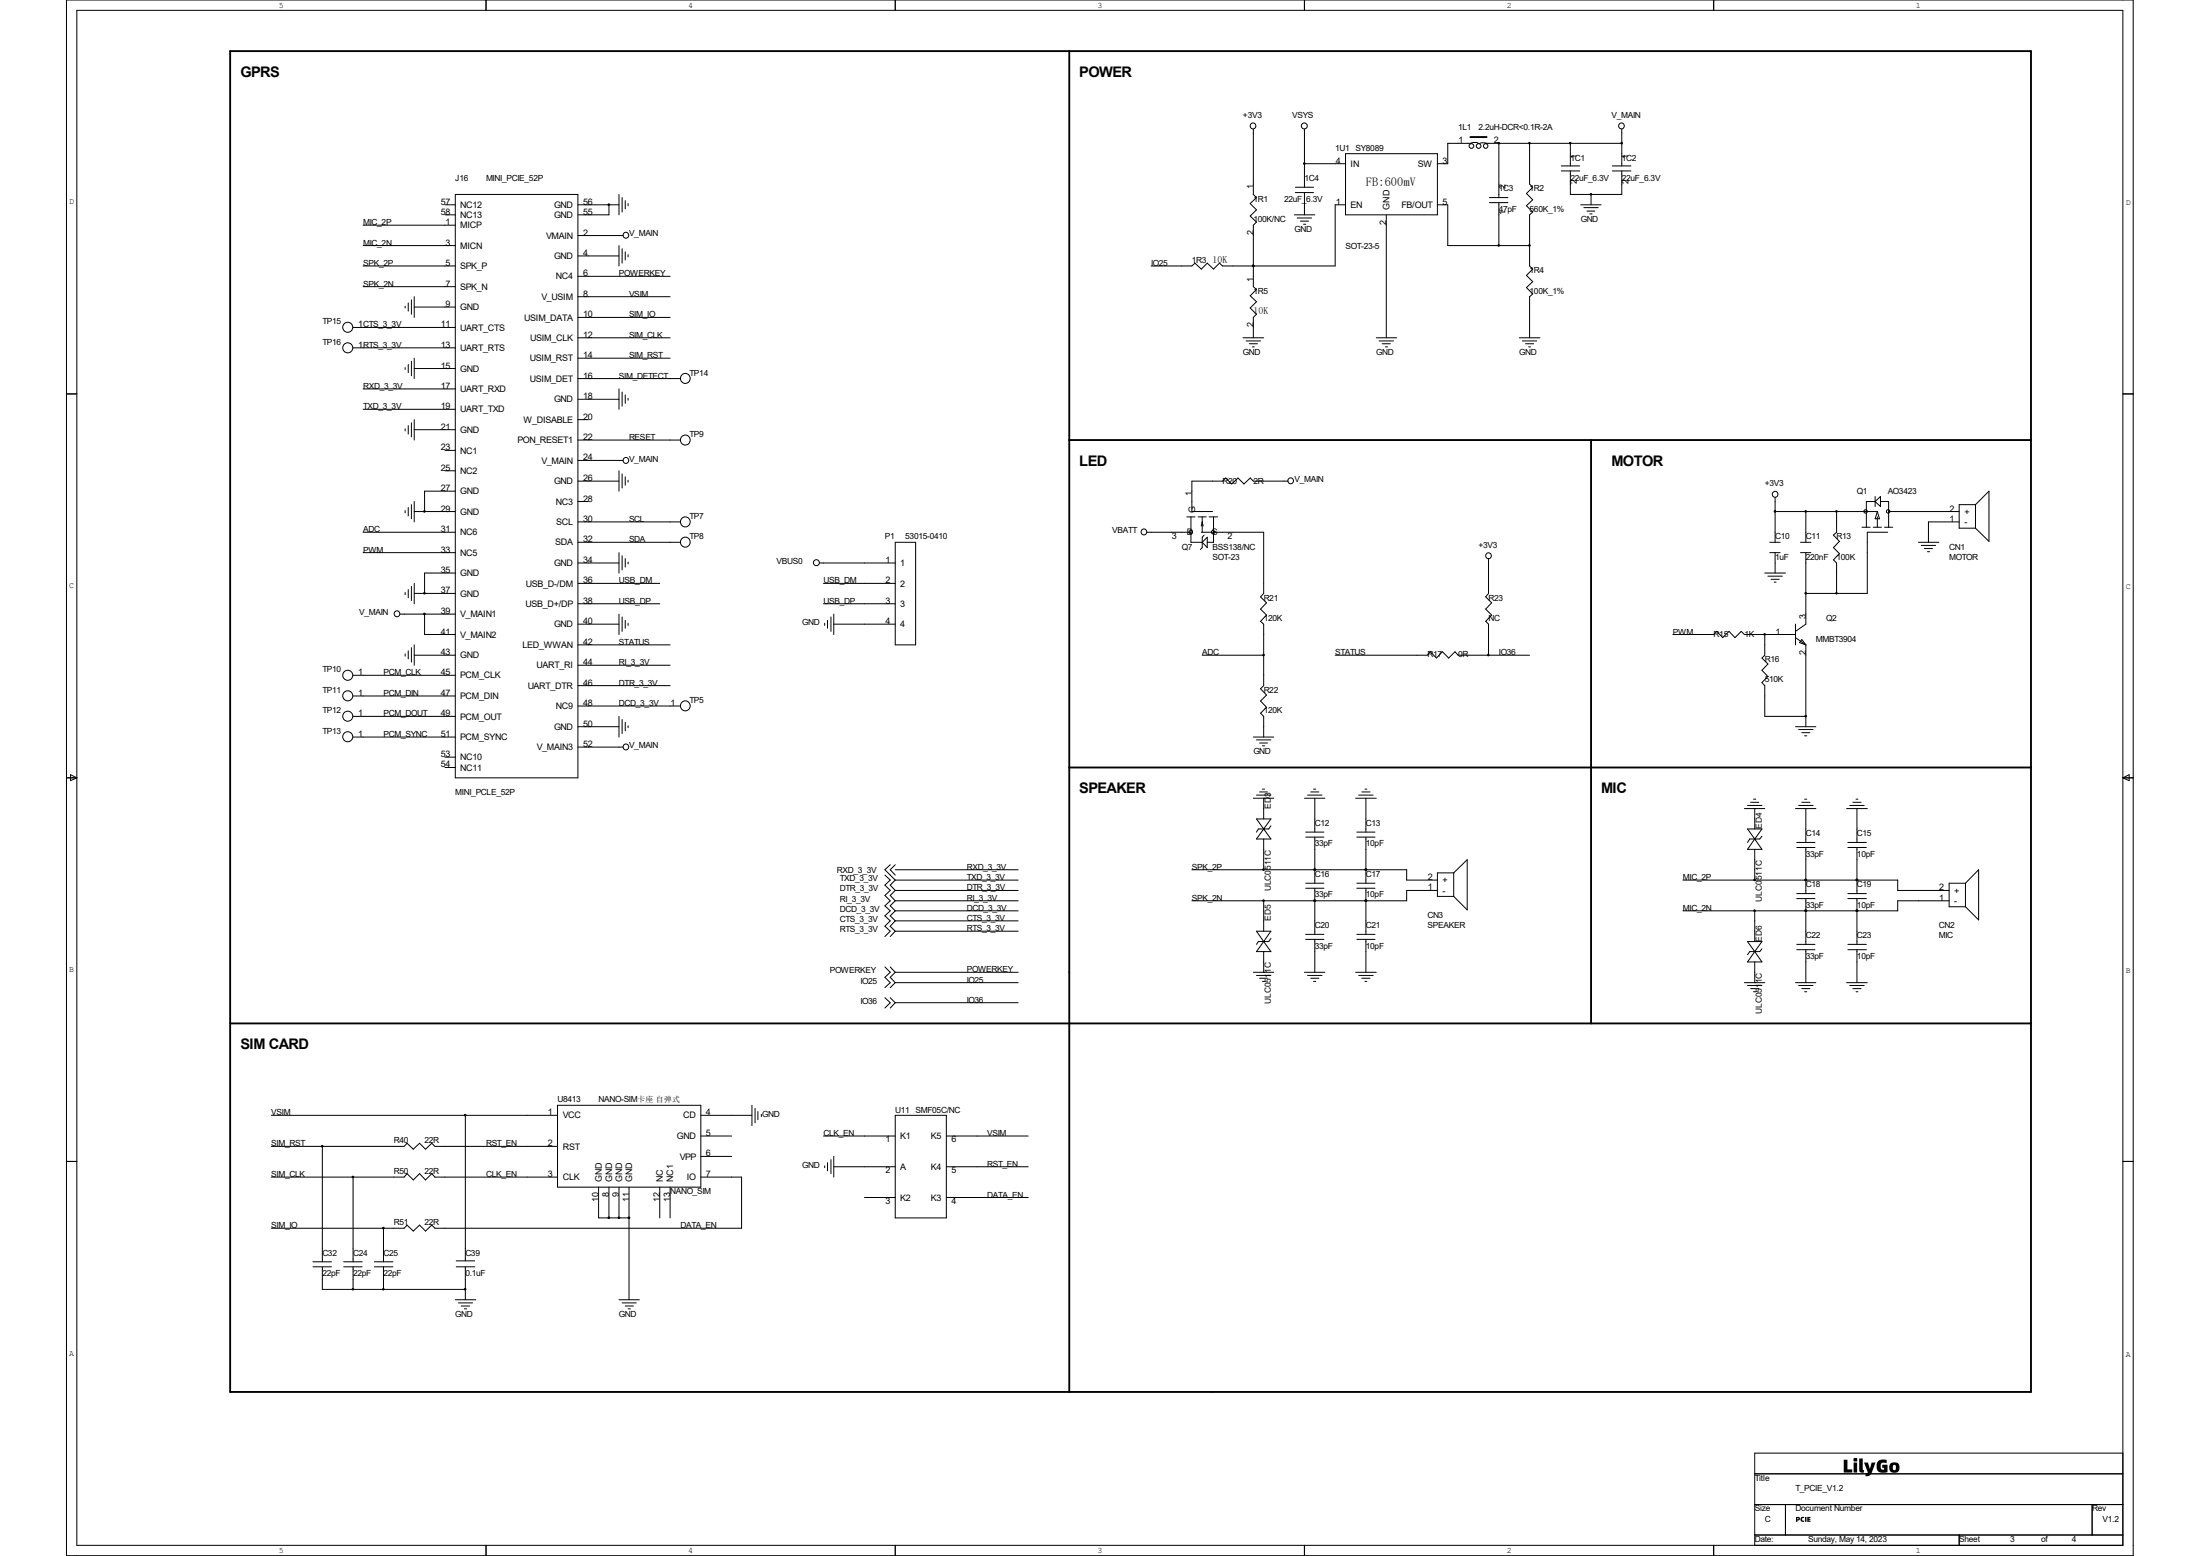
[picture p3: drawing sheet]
<svg xmlns="http://www.w3.org/2000/svg" width="297mm" height="210mm" viewBox="0 0 297 210" stroke-linecap="round" stroke-linejoin="round" font-family="sans-serif">
<path d="M31.1 6.9h243.1v181h-243.1zM144.4 6.9v181M198.5 18.5h2.2M144.4 59.4h129.8M214.8 59.4v78.7M144.4 103.6h129.8M31.1 138.1h243.1" fill="none" stroke="#000" stroke-width=".25"/>
<g fill="none" stroke="#000" stroke-width=".14">
<path d="M9 0h279v210h-279zM10.4 1.4h276.2v207.2h-276.2zM65.6 0v1.4M120.9 0v1.4M169.2 17.4v8.8l.4 .5-.8 .8 .8 .8-.8 .9 .8 .8-.4 .4v8.3l.4 .4-.8 .8 .8 .8-.8 .9 .8 .8-.4 .4v2.8M176.1 0v1.4M176.1 17.4v7.9M198.6 19.3l.5-.1 .5 .1v.1M198.6 19.3h-3.1v2.8h-1.4M199.8 19.4a1 1 0 0 1 .9 0M200.6 19.3h18.3M202.4 19.3h.1"/>
<path d="M202.4 19.3v7.4M206.5 19.3v5.5l.4 .5-.8 .8 .8 .9-.8 .8 .8 .8-.4 .4v6.9l.4 .4-.8 .9 .8 .8-.8 .8 .8 .9-.4 .3v5.6M212 19.3v3.1M218.9 17.4v5M231.4 0v1.4M49 35.9h12.5M49 30.4h12.5M49 33.1h12.5M49 38.7h12.5M60.1 29h1.4M60.1 27.6h1.4M61.5 26.2h16.5v78.8h-16.5z"/>
<path d="M78 27.6h5.6M78 31.8h6.1M78 34.5h5.6M78 37.3h12.5M82.2 27.6v1.4h-4.2M83.6 26.2v2.8M83.6 33.1v2.8M84 26.7v1.9M84 33.6v1.9M84.4 27.1v1.1M84.4 34v1.1M84.8 27.5v.3"/>
<path d="M84.8 34.4v.3M169.2 35.9h.1M174.8 29h2.7M174.9 25.3h2.4M174.9 26h2.4M175.1 29.4h2M175.6 29.8h1.1M176 30.3h.3M176.1 26v3M176.1 22.1h5.6M181.7 27.6h-1.4v8.3h-15.2l-.5-.4-.8 .8-.8-.8-.8 .8-.9-.8-.4 .4h-5.5M181.7 20.7h12.4v8.3h-12.4z"/>
<path d="M187.2 29v16.6M194.1 27.6h1.4v5.5h11M201.1 26.7h2.5M201.1 27.3h2.5M202.4 27.3v5.8M210.8 23.1h2.5M210.8 22.4h2.5M212 23.1v3.1h6.9v-3.1M213.4 27.6h2.8M213.8 28h2M214.2 28.5h1.1M214.6 28.9h.3"/>
<path d="M214.8 26.2v1.4M217.7 23.1h2.5M217.7 22.4h2.5M9 53.2h1.4M47.7 44.2h13.8M47.7 46.9h13.8M49 52.5h12.5M49 55.2h12.5M54.7 41.3v.3M54.7 49.6v.3M54.7 57.9v.3M55.1 40.9v1.1"/>
<path d="M55.1 49.2v1.1M55.1 57.4v1.2M55.5 40.5v1.9M55.5 48.8v1.9M55.5 57.1v1.9M55.9 41.4h5.6M55.9 49.7h5.6M55.9 58h5.6M55.9 40v2.8M55.9 48.3v2.8M55.9 56.6v2.8M78 40h12.5"/>
<path d="M78 42.8h12.5M78 45.6h12.5M78 48.3h12.5M78 51.1h13.9M78 53.9h5.6M78 56.6h1.4M78 59.4h13.9M83.6 52.5v2.7M84 52.9v1.9M84.4 53.3v1.1M84.8 53.8v.2M167.8 45.6h2.8"/>
<path d="M168.2 46h2M168.7 46.4h1.1M169.1 46.8h.2M185.8 45.6h2.8M186.2 46h1.9M186.6 46.4h1.1M187 46.8h.3M205.1 45.6h2.8M205.5 46h2M206 46.4h1.1M206.4 46.8h.2M286.6 53.2h1.4"/>
<path d="M49 74.6h12.5M49 71.8h12.5M54.7 68.9v.3M54.7 80v.3M55.1 68.5v1.1M55.1 79.6v1.1M55.5 68.1v1.9M55.5 79.2v1.9M55.9 69h5.6M55.9 67.7v2.7M55.9 78.7v2.8M60.1 60.8h1.4"/>
<path d="M60.1 63.5h1.4M61.5 66.3h-4.2v2.7M61.5 77.3h-4.2v2.8M78 73.2h13.9M78 64.9h5.6M78 62.1h6.1M78 67.7h1.4M78 70.4h13.9M78 76h5.6M78 78.7h11.1M83.6 63.5v2.8M83.6 74.6v2.7"/>
<path d="M84 64v1.9M84 75v1.9M84.4 64.3v1.2M84.4 75.4v1.1M84.8 64.8v.3M84.8 75.9v.2M110.7 76h10.2M111.2 78.7h9.7M120.9 73.2h2.7v13.8h-2.7zM154.9 71.8h5.9M160.2 69.8h1.1M160.8 69.8v3.4h1.5"/>
<path d="M161.8 69.8h1.1M162.2 71.8h1.5M162.2 71l.1-.6 .1 .6M162.3 69.8v2M162.6 72.2l-.3 .3v1.4l-.2 .3M163 72.5v1.4l-.7-.7zM163.2 69.8h1.2M163.8 69.8v3.4h-.8M163.8 71.8h6.8v8.3l-.4 .5 .8 .8-.8 .8 .8 .8-.8 .9 .4 .3v8.3l-.4 .5 .8 .8-.8 .8 .8 .9-.8 .8 .4 .4v2.8M173.9 64.9h-4.7l-.4-.4-.9 .8-.8-.8-.8 .8-.8-.8-.4 .4h-4.2v4.1h2.8M201 75.4v4.7l-.4 .5 .8 .8-.8 .8 .8 .8-.8 .9 .4 .3v4.2M238.3 77.3h2.7"/>
<path d="M238.7 77.8h1.9M238.9 74.6h1.4M238.9 73.2h1.4M239.1 78.2h1.1M239.5 78.6h.3M239.6 67.1v6.1M239.6 74.6v2.7M239.6 69h13.8M243.1 74.6h1.4M243.1 73.2h1.4M243.8 69v4.2M243.8 74.6v9.6l-1.4 1"/>
<path d="M247.9 69v2.8l-.4 .4 .8 .9-.8 .8 .8 .8-.8 .9 .4 .4v4.1M251.4 71.2h1.1M252.9 71.2h1.1M253.2 67.7h-1.2v3.5M253.2 67v1.4M253.2 67.7l.7-.7v1.4zM253.4 69.8v1.4M253.4 69l.3 1h-.5zM253.9 67.7h1.1v3.5M254.4 71.2h1.1M254.8 71.8h-2.7v8.3h-8.3M255 69h9.5"/>
<path d="M259 73.2h2.7M259.4 73.6h1.9M259.8 74h1.1M260.2 74.5h.3M264.5 70.4h-4.2v2.8M266.7 68.1h-2.2v3.2h2.2M266.7 68.1v3.2M266.7 68.1l1.8-1.8v6.8l-1.8-1.8M47.7 91.1h13.8M47.7 93.9h13.8M47.7 96.7h13.8M47.7 99.5h13.8"/>
<path d="M54 82.9h7.5M54.7 88.3v.3M55.1 87.8v1.1M55.5 87.4v2M55.9 88.4h5.6M55.9 80.1h5.6M55.9 87v2.8M57.3 82.9v2.7h4.2M78 81.5h11.1M78 84.2h5.6M78 87h12.5M78 89.8h12.5"/>
<path d="M78 92.5h12.5M78 95.3h13.9M78 98.1h5.6M83.6 82.9v2.7M83.6 96.7v2.8M84 83.3v1.9M84 97.1v1.9M84.4 83.7v1.1M84.4 97.5v1.1M84.8 84.1v.3M84.8 98v.2M111.2 81.5h9.7"/>
<path d="M111.3 84.1v.3M111.7 83.7v1.1M112.2 83.3v1.9M112.6 84.2h8.3M112.6 82.9v2.7M162.3 88.4h8.3M169.2 99.5h2.8M169.6 99.9h2M180.3 88.4h12.4l.4-.4 .8 .8 .8-.8 .9 .8 .8-.8 .4 .4h9.7M225.8 85.6h5.6l.4-.4 .8 .9 .8-.9 .8 .9 .9-.9 .4 .4h6.9M238.3 85.6v2.8l-.4 .4 .8 .8-.8 .9 .8 .8-.8 .8 .4 .4v4.2h5.5M242.4 86.1l1.4 .9"/>
<path d="M242.4 84.2v2.8M242.4 98.1h2.8M242.8 98.5h2M243.2 86.3l.6 .7-.8-.3zM243.2 98.9h1.1M243.6 99.3h.3M243.8 87v11.1M9 105h1.4M9.5 104.6l.9 .4-.9 .4zM60.1 102.2h1.4M60.1 103.6h1.4M78 100.8h6.1"/>
<path d="M119.5 118.1l.7 .7-.7 .7 .7 .7-.7 .7 .7 .7-.7 .7 .7 .6-.7 .7 .7 .7-.7 .7 .7 .7-.7 .7M120.2 116.7l-.7 .7 1.4 1.4M120.9 118.8h16.6M120.9 118.8l-.7 .7 .7 .7M120.9 116.7l-.7 .7 .7 .7M120.9 117.4h16.6M160.9 117.4h29v1.4h4.2M169.2 107.7h2.8M169.6 110.5h2l-2 2.7h2zM169.6 107.3h2M170.1 106.9h1M170.1 100.3h1"/>
<path d="M170.4 106.5h.3M170.4 100.7h.3M170.6 111.9h.1M170.6 107.7h.1M170.6 107.7v2.8M170.6 113.2v4.2M171.6 111.5l-.3 .4h-1.4l-.3 .4M176.1 107.7h2.8M176.3 119.2h2.4M176.3 119.9h2.4M176.3 112.3h2.4M176.3 113h2.4"/>
<path d="M176.5 107.3h2M177 106.9h1.1M177.3 106.5h.3M177.5 117.4h.1M177.5 107.7v4.6M177.5 113v6.2M177.5 119.9v6.2M183 107.7h2.8M183.2 119.2h2.4M183.2 119.9h2.4M183.2 112.3h2.4M183.2 113h2.4"/>
<path d="M183.4 107.3h2M183.9 106.9h1.1M184.3 106.5h.2M184.4 117.4h.1M184.4 107.7v4.6M184.4 113v6.2M184.4 119.9v6.2M196.3 117.8v3.2M196.3 117.8h-2.2v3.2h2.2M196.3 117.8l1.8-1.8v6.8l-1.8-1.8M227.2 118.8h29v1.4h6.9M235.5 109.1h2.8"/>
<path d="M235.9 111.9h2l-1 1.3zM235.9 108.7h2M236.3 108.3h1.1M236.7 107.9h.3M236.9 113.2h.1M236.9 109.1h.1M236.9 109.1v2.8M236.9 114.6v4.2M236.9 113.2l1 1.4h-2zM237.9 112.9l-.3 .3h-1.4l-.3 .5M242.4 109.1h2.8M242.6 113.7h2.4"/>
<path d="M242.6 114.4h2.4M242.8 108.7h2M243.2 108.3h1.1M243.6 107.9h.3M243.8 118.8h.1M243.8 109.1v4.6M243.8 114.4v6.2M249.3 109.1h2.8M249.5 113.7h2.5M249.5 114.4h2.5M249.7 108.7h2M250.1 108.3h1.1"/>
<path d="M250.6 107.9h.2M250.7 118.8h.1M250.7 109.1v4.6M250.7 114.4v6.2M265.3 119.2v3.2M265.3 119.2h-2.2v3.2h2.2M265.3 119.2l1.8-1.8v6.8l-1.8-1.8M286.6 105h1.4M286.6 105l.8-.4v.8zM119.5 130.5l.7 .7-.7 .7 .7 .7-.7 .7M119.5 134.7l.7 .6-.7 .8M120.2 130.5l.7 .7"/>
<path d="M120.2 134.7l.7 .6M120.9 120.2h16.6M120.9 125.7h16.6M120.9 121.6h16.6M120.9 132.6h16.6M120.9 131.2h16.6M120.9 120.2l-.7 .7 .7 .7M120.9 121.6l-.7 .7 .7 .6M120.9 131.2l-.7 .7 .7 .7M120.9 132.6l-.7 .7M120.9 122.9l-.7 .7 .7 .7M120.9 124.3l-.7 .7 .7 .7"/>
<path d="M120.9 125.7l-.7 .7M120.9 135.3l-.7 .8M120.9 135.3h16.6M120.9 122.9h16.6M120.9 124.3h16.6M169.2 131.2h2.8M169.6 125.7h2l-1 1.4zM169.6 131.7h2M170.1 132h1M170.4 132.5h.3M170.6 127.1h.1M170.6 131.2h.1"/>
<path d="M170.6 127.1l1 1.3h-2zM170.6 121.6v4.1M170.6 128.4v2.8M171.6 126.7l-.3 .4h-1.4l-.3 .4M176.1 131.2h2.8M176.3 126.1h2.4M176.3 126.8h2.4M176.5 131.7h2M177 132h1.1M177.3 132.5h.3M177.5 121.6h.1M177.5 126.8v4.4"/>
<path d="M183 131.2h2.8M183.2 126.1h2.4M183.2 126.8h2.4M183.4 131.7h2M183.9 132h1.1M184.3 132.5h.2M184.4 121.6h.1M184.4 126.8v4.4M194.1 120.2h-4.2v1.4h-29M235.5 132.6h2.8M235.9 127.1h2l-1 1.3zM235.9 133h2"/>
<path d="M236.3 133.4h1.1M236.7 133.9h.3M236.9 128.4h.1M236.9 132.6h.1M236.9 122.9v4.2M236.9 129.8v2.8M236.9 128.4l1 1.4h-2zM237.9 128.1l-.3 .3h-1.4l-.3 .5M242.4 132.6h2.8M242.6 120.6h2.4M242.6 121.3h2.4M242.6 127.5h2.4"/>
<path d="M242.6 128.2h2.4M242.8 133h2M243.2 133.4h1.1M243.6 133.9h.3M243.8 122.9h.1M243.8 121.3v6.2M243.8 128.2v4.4M249.3 132.6h2.8M249.5 120.6h2.5M249.5 121.3h2.5M249.5 127.5h2.5M249.5 128.2h2.5"/>
<path d="M249.7 133h2M250.1 133.4h1.1M250.6 133.9h.2M250.7 122.9h.1M250.7 121.3v6.2M250.7 128.2v4.4M263.1 121.6h-6.9v1.3h-29M9 156.8h1.4M36.6 150.5h38.7M36.6 154.7h18l.3-.4 .9 .8 .8-.8 .8 .8 .9-.8 .4 .4h16.6M36.6 158.9h18l.3-.5 .9 .9 .8-.9 .8 .9 .9-.9 .4 .5h16.6M43.5 154.7v15.6"/>
<path d="M47.7 158.9v11.4M62.8 150.5v19.7M75.3 149.2h19.3v11h-19.3zM94.6 158.9h5.5v6.9h-41.4l-.4-.4-.9 .8-.8-.8-.8 .8-.9-.8-.3 .4h-18M94.6 150.5h6.9M94.6 153.3h4.2M94.6 156.1h4.2M101.5 149.2v2.7M101.9 149.6v2M102.3 150v1.1M102.8 150.4v.3M111.2 153.3h9.7"/>
<path d="M111.3 157.4v.2M111.7 156.9v1.1M112.2 156.5v1.9M112.6 157.5h8.3M112.6 156.1v2.8M120.9 150.5h6.9v13.9h-6.9zM127.8 153.3h11M127.8 157.5h11M286.6 156.8h1.4M42.2 171h2.5M42.2 170.3h2.5M43.5 171v3h19.3"/>
<path d="M46.4 171h2.5M46.4 170.3h2.5M47.7 171v3M50.5 171h2.5M50.5 170.3h2.5M51.8 165.8v4.5M51.8 171v3M61.5 175.4h2.7M61.6 170.2h2.5M61.6 171h2.5M61.9 175.9h1.9M62.3 176.3h1.1"/>
<path d="M62.7 176.7h.3M62.8 171v4.4M80.8 160.2v4.2h4.1M82.2 164.4h.1M82.2 160.2v4.2M83.6 164.4h.1M83.6 160.2v4.2M83.6 175.4h2.7M84 175.9h1.9M84.4 176.3h1.1M84.8 176.7h.3M84.9 164.4h.1"/>
<path d="M84.9 160.2v15.2M89.1 160.2v4.2M90.5 160.2v4.2M116.7 161.6h4.2M127.8 161.6h11M236.9 198.9h49.7M286.6 196.1h-49.7v12.5M65.6 208.6v1.4M120.9 208.6v1.4M176.1 208.6v1.4M231.4 208.6v1.4M236.9 203.1h49.7"/>
<path d="M236.9 207.2h49.7M241 203.1v4.1M264.5 207.2v1.4M282.4 203.1v4.1"/>
<circle cx="169.2" cy="17" r=".39"/>
<circle cx="176.1" cy="17" r=".4"/>
<circle cx="198.6" cy="19.7" r=".32"/>
<circle cx="199.6" cy="19.7" r=".32"/>
<circle cx="200.6" cy="19.7" r=".31"/>
<circle cx="218.9" cy="17" r=".39"/>
<circle cx="84.5" cy="31.7" r=".39"/>
<circle cx="46.9" cy="44.2" r=".68"/>
<circle cx="46.9" cy="46.9" r=".68"/>
<circle cx="92.5" cy="51.1" r=".67"/>
<circle cx="92.5" cy="59.4" r=".67"/>
<circle cx="84.5" cy="62.1" r=".39"/>
<circle cx="92.5" cy="70.4" r=".67"/>
<circle cx="92.5" cy="73.2" r=".67"/>
<circle cx="110.2" cy="75.9" r=".4"/>
<circle cx="154.4" cy="71.8" r=".39"/>
<circle cx="160.8" cy="71.8" r=".23"/>
<circle cx="163.8" cy="71.8" r=".23"/>
<circle cx="174.2" cy="64.9" r=".39"/>
<circle cx="200.9" cy="75" r=".39"/>
<circle cx="239.6" cy="66.7" r=".39"/>
<circle cx="251.9" cy="69" r=".23"/>
<circle cx="254.9" cy="69" r=".23"/>
<circle cx="46.9" cy="91.1" r=".68"/>
<circle cx="46.9" cy="99.4" r=".68"/>
<circle cx="46.9" cy="93.9" r=".68"/>
<circle cx="46.9" cy="96.7" r=".68"/>
<circle cx="53.6" cy="82.8" r=".39"/>
<circle cx="92.5" cy="95.3" r=".67"/>
<circle cx="84.5" cy="100.8" r=".39"/>
</g>
<g fill="#000">
<path d="M248.9 197h.5v1.3h.7v.5h-1.2zM250.2 197a.3 .3 0 0 1 .6 0 .3 .3 0 0 1-.6 0zM250.2 197.4h.5v1.4h-.5zM251 196.9h.5v1.4l.1 .1v.4a.42 .42 0 0 1-.6-.4zM251.7 197.4h.5l.2 .8 .3-.8h.5l-.4 1.2a.79 .79 0 0 1-.9 .7v-.5l.3-.1zM253.6 197.2l.4-.2h.7v.5h-.1a.49 .49 0 0 0-.6 0 .49 .49 0 0 0-.1 .6 .37 .37 0 0 0 .5 .3v-.3h-.3v-.4h.7v1h-.1a.95 .95 0 0 1-1.1-.1 .95 .95 0 0 1-.2-1.1zM255 198.1a.75 .75 0 0 1 1.5 0 .75 .75 0 0 1-1.5 0zM255.6 197.8l-.1 .3a.24 .24 0 0 0 .2 .3 .24 .24 0 0 0 .3-.3 .24 .24 0 0 0-.1-.3 .24 .24 0 0 0-.3 0z"/>
<path d="M242.5 204.7h.2a.25 .25 0 0 1 .3 .3 .25 .25 0 0 1-.3 .2v.2h-.2zM242.7 204.9v.2h.1v-.2zM243.2 204.8l.3-.1 .1 .2a.19 .19 0 0 0-.3 .2 .19 .19 0 0 0 .3 .1v.2a.36 .36 0 0 1-.5-.1 .36 .36 0 0 1 .1-.5zM243.7 204.7h.2v.7h-.2zM244 204.7h.4v.2h-.2v.1h.2v.1h-.2v.1h.2v.2h-.4z"/>
</g>
<g fill="#000" stroke="#000" stroke-width=".14">
<circle cx="202.3" cy="19.3" r=".11"/>
<circle cx="206.5" cy="19.3" r=".11"/>
<circle cx="212" cy="19.3" r=".11"/>
<circle cx="218.9" cy="19.3" r=".11"/>
<circle cx="82.2" cy="27.6" r=".11"/>
<circle cx="169.2" cy="35.9" r=".11"/>
<circle cx="176.1" cy="22.1" r=".11"/>
<circle cx="202.3" cy="33.1" r=".11"/>
<circle cx="206.5" cy="33.1" r=".11"/>
<circle cx="214.8" cy="26.2" r=".11"/>
<circle cx="57.3" cy="69" r=".11"/>
<circle cx="239.6" cy="69" r=".11"/>
<circle cx="243.8" cy="69" r=".11"/>
<circle cx="247.9" cy="69" r=".11"/>
<circle cx="57.3" cy="80.1" r=".11"/>
<circle cx="57.3" cy="82.9" r=".11"/>
<circle cx="170.6" cy="88.4" r=".11"/>
<circle cx="200.9" cy="88.4" r=".11"/>
<circle cx="238.2" cy="85.6" r=".11"/>
<circle cx="243.8" cy="96.7" r=".11"/>
<circle cx="243.8" cy="80.1" r=".11"/>
<circle cx="247.9" cy="80.1" r=".11"/>
<circle cx="170.6" cy="117.4" r=".11"/>
<circle cx="177.5" cy="117.4" r=".11"/>
<circle cx="184.4" cy="117.4" r=".11"/>
<circle cx="236.9" cy="118.8" r=".11"/>
<circle cx="243.8" cy="118.8" r=".11"/>
<circle cx="250.7" cy="118.8" r=".11"/>
<circle cx="170.6" cy="121.6" r=".11"/>
<circle cx="177.5" cy="121.6" r=".11"/>
<circle cx="184.4" cy="121.6" r=".11"/>
<circle cx="236.9" cy="122.9" r=".11"/>
<circle cx="243.8" cy="122.9" r=".11"/>
<circle cx="250.7" cy="122.9" r=".11"/>
<circle cx="43.5" cy="154.7" r=".11"/>
<circle cx="47.6" cy="158.9" r=".11"/>
<circle cx="62.8" cy="150.5" r=".11"/>
<circle cx="47.6" cy="174" r=".11"/>
<circle cx="51.8" cy="165.8" r=".11"/>
<circle cx="51.8" cy="174" r=".11"/>
<circle cx="62.8" cy="174" r=".11"/>
<circle cx="82.2" cy="164.4" r=".11"/>
<circle cx="83.5" cy="164.4" r=".11"/>
<circle cx="84.9" cy="164.4" r=".11"/>
</g>
<g font-size="2">
<text x="32.5" y="10.4">GPRS</text>
<text x="145.7" y="10.4">POWER</text>
<text x="145.7" y="62.9">LED</text>
<text x="217.6" y="62.9">MOTOR</text>
<text x="145.7" y="107.1">SPEAKER</text>
<text x="216.2" y="107.1">MIC</text>
<text x="32.5" y="141.6">SIM CARD</text>
</g>
<text font-size="1.7" x="184.4" y="25.1">FB:600mV</text>
<g font-size="1.3">
<text x="163.7" y="35.5">10K</text>
<text x="169.2" y="42.4">10K</text>
</g>
<g font-size="1.2">
<text x="180.3" y="22.1">4</text>
<text x="182.3" y="22.5">IN</text>
<text x="191.4" y="22.5">SW</text>
<text x="194.7" y="22.1">3</text>
<text x="196.9" y="19.3">1</text>
<text x="201.7" y="19.3">2</text>
<text x="212.9" y="21.4" transform="rotate(-90 212.9 21.4)">1</text>
<text x="219.8" y="21.4" transform="rotate(-90 219.8 21.4)">1</text>
<text x="59.5" y="27.6">57</text>
<text x="59.5" y="29">58</text>
<text x="62.1" y="28.1">NC12</text>
<text x="62.1" y="29.4">NC13</text>
<text x="74.8" y="29.4">GND</text>
<text x="74.8" y="28.1">GND</text>
<text x="78.7" y="29">55</text>
<text x="78.7" y="27.6">56</text>
<text x="169.2" y="25.6" transform="rotate(-90 169.2 25.6)">1</text>
<text x="180.3" y="27.6">1</text>
<text x="182.3" y="28.1">EN</text>
<text x="187.6" y="28.3" transform="rotate(-90 187.6 28.3)">GND</text>
<text x="189.2" y="28.1">FB/OUT</text>
<text x="194.7" y="27.6">5</text>
<text x="203.2" y="29" transform="rotate(-90 203.2 29)">1</text>
<text x="203.2" y="25.6" transform="rotate(-90 203.2 25.6)">2</text>
<text x="212.9" y="24.8" transform="rotate(-90 212.9 24.8)">2</text>
<text x="219.8" y="24.8" transform="rotate(-90 219.8 24.8)">2</text>
<text x="60.2" y="30.4">1</text>
<text x="60.2" y="33.1">3</text>
<text x="60.2" y="35.9">5</text>
<text x="62.1" y="30.8">MICP</text>
<text x="62.1" y="33.6">MICN</text>
<text x="73.7" y="32.2">VMAIN</text>
<text x="74.8" y="35">GND</text>
<text x="78.7" y="31.8">2</text>
<text x="78.7" y="34.5">4</text>
<text x="169.2" y="31.7" transform="rotate(-90 169.2 31.7)">2</text>
<text x="187.2" y="30.4" transform="rotate(-90 187.2 30.4)">2</text>
<text x="60.2" y="38.7">7</text>
<text x="60.2" y="41.4">9</text>
<text x="62.1" y="36.3">SPK_P</text>
<text x="62.1" y="39.1">SPK_N</text>
<text x="62.1" y="41.9">GND</text>
<text x="73.1" y="40.5">V_USIM</text>
<text x="75.1" y="37.7">NC4</text>
<text x="78.7" y="37.3">6</text>
<text x="78.7" y="40">8</text>
<text x="169.2" y="38" transform="rotate(-90 169.2 38)">1</text>
<text x="48.3" y="44.2">1CTS_3_3V</text>
<text x="48.3" y="46.9">1RTS_3_3V</text>
<text x="59.5" y="44.2">11</text>
<text x="59.5" y="46.9">13</text>
<text x="62.1" y="44.6">UART_CTS</text>
<text x="62.1" y="47.4">UART_RTS</text>
<text x="70.8" y="43.3">USIM_DATA</text>
<text x="71.6" y="46">USIM_CLK</text>
<text x="78.7" y="42.8">10</text>
<text x="78.7" y="45.6">12</text>
<text x="169.2" y="44.2" transform="rotate(-90 169.2 44.2)">2</text>
<text x="59.5" y="49.7">15</text>
<text x="59.5" y="52.5">17</text>
<text x="62.1" y="50.2">GND</text>
<text x="62.1" y="52.9">UART_RXD</text>
<text x="71.5" y="48.8">USIM_RST</text>
<text x="71.5" y="51.5">USIM_DET</text>
<text x="78.7" y="48.3">14</text>
<text x="78.7" y="51.1">16</text>
<text x="78.7" y="53.9">18</text>
<text x="59.5" y="55.2">19</text>
<text x="59.5" y="58">21</text>
<text x="62.1" y="55.7">UART_TXD</text>
<text x="62.1" y="58.4">GND</text>
<text x="69.8" y="59.8">PON_RESET1</text>
<text x="70.7" y="57.1">W_DISABLE</text>
<text x="74.8" y="54.3">GND</text>
<text x="78.7" y="56.6">20</text>
<text x="78.7" y="59.4">22</text>
<text x="59.5" y="60.8">23</text>
<text x="59.5" y="63.5">25</text>
<text x="62.1" y="61.2">NC1</text>
<text x="62.1" y="64">NC2</text>
<text x="73.1" y="62.6">V_MAIN</text>
<text x="74.8" y="65.4">GND</text>
<text x="78.7" y="62.1">24</text>
<text x="78.7" y="64.9">26</text>
<text x="59.5" y="66.3">27</text>
<text x="59.5" y="69">29</text>
<text x="59.5" y="71.8">31</text>
<text x="62.1" y="66.7">GND</text>
<text x="62.1" y="69.5">GND</text>
<text x="75.1" y="68.1">NC3</text>
<text x="75.1" y="70.9">SCL</text>
<text x="78.7" y="67.7">28</text>
<text x="78.7" y="70.4">30</text>
<text x="160.9" y="67" transform="rotate(-90 160.9 67)">1</text>
<text x="161.3" y="69.3" transform="rotate(-90 161.3 69.3)">G</text>
<text x="263.2" y="70.4">1</text>
<text x="263.2" y="69">2</text>
<text x="265.2" y="70.9">-</text>
<text x="265.2" y="69.5">+</text>
<text x="59.5" y="74.6">33</text>
<text x="59.5" y="77.3">35</text>
<text x="62.1" y="72.3">NC6</text>
<text x="62.1" y="75">NC5</text>
<text x="62.1" y="77.8">GND</text>
<text x="74.8" y="76.4">GND</text>
<text x="75" y="73.6">SDA</text>
<text x="78.7" y="73.2">32</text>
<text x="78.7" y="76">34</text>
<text x="119.5" y="76">1</text>
<text x="121.5" y="76.4">1</text>
<text x="158.2" y="72.7">3</text>
<text x="160.2" y="72.3">D</text>
<text x="163.6" y="72.3">S</text>
<text x="165.7" y="72.7">2</text>
<text x="59.5" y="80.1">37</text>
<text x="59.5" y="82.9">39</text>
<text x="62.1" y="80.5">GND</text>
<text x="62.1" y="83.3">V_MAIN1</text>
<text x="71" y="81.9">USB_D+/DP</text>
<text x="71" y="79.2">USB_D-/DM</text>
<text x="78.7" y="78.7">36</text>
<text x="78.7" y="81.5">38</text>
<text x="119.5" y="81.5">3</text>
<text x="119.5" y="78.7">2</text>
<text x="121.5" y="81.9">3</text>
<text x="121.5" y="79.2">2</text>
<text x="243.8" y="83.6" transform="rotate(-90 243.8 83.6)">3</text>
<text x="59.5" y="85.6">41</text>
<text x="59.5" y="88.4">43</text>
<text x="62.1" y="86.1">V_MAIN2</text>
<text x="62.1" y="88.9">GND</text>
<text x="70.5" y="87.5">LED_WWAN</text>
<text x="74.8" y="84.7">GND</text>
<text x="78.7" y="84.2">40</text>
<text x="78.7" y="87">42</text>
<text x="78.7" y="89.8">44</text>
<text x="119.5" y="84.2">4</text>
<text x="121.5" y="84.7">4</text>
<text x="239.7" y="85.6">1</text>
<text x="243.8" y="88.4" transform="rotate(-90 243.8 88.4)">2</text>
<text x="48.3" y="91.1">1</text>
<text x="48.3" y="93.9">1</text>
<text x="59.5" y="91.1">45</text>
<text x="59.5" y="93.9">47</text>
<text x="62.1" y="91.6">PCM_CLK</text>
<text x="62.1" y="94.4">PCM_DIN</text>
<text x="71.2" y="93">UART_DTR</text>
<text x="72.4" y="90.2">UART_RI</text>
<text x="75.1" y="95.7">NC9</text>
<text x="78.7" y="92.5">46</text>
<text x="78.7" y="95.3">48</text>
<text x="90.5" y="95.3">1</text>
<text x="48.3" y="96.7">1</text>
<text x="48.3" y="99.5">1</text>
<text x="59.5" y="96.7">49</text>
<text x="59.5" y="99.5">51</text>
<text x="62.1" y="97.1">PCM_OUT</text>
<text x="62.1" y="99.9">PCM_SYNC</text>
<text x="72.5" y="101.3">V_MAIN3</text>
<text x="74.8" y="98.5">GND</text>
<text x="78.7" y="98.1">50</text>
<text x="78.7" y="100.8">52</text>
<text x="59.5" y="102.2">53</text>
<text x="59.5" y="103.6">54</text>
<text x="62.1" y="102.6">NC10</text>
<text x="62.1" y="104">NC11</text>
<text x="192.7" y="118.8">2</text>
<text x="194.7" y="119.2">+</text>
<text x="192.7" y="120.2">1</text>
<text x="194.7" y="120.6">-</text>
<text x="261.8" y="121.6">1</text>
<text x="261.8" y="120.2">2</text>
<text x="263.8" y="122">-</text>
<text x="263.8" y="120.6">+</text>
<text x="74" y="150.5">1</text>
<text x="74" y="154.7">2</text>
<text x="76" y="151">VCC</text>
<text x="76" y="155.2">RST</text>
<text x="91.4" y="153.8">GND</text>
<text x="92.2" y="151">CD</text>
<text x="95.3" y="153.3">5</text>
<text x="95.3" y="150.5">4</text>
<text x="119.5" y="154.2">1</text>
<text x="121.5" y="153.8">K1</text>
<text x="125.7" y="153.8">K5</text>
<text x="128.4" y="154.2">6</text>
<text x="74" y="158.9">3</text>
<text x="76" y="159.3">CLK</text>
<text x="81.2" y="159.5" transform="rotate(-90 81.2 159.5)">GND</text>
<text x="82.2" y="161.6" transform="rotate(-90 82.2 161.6)">8</text>
<text x="82.6" y="159.5" transform="rotate(-90 82.6 159.5)">GND</text>
<text x="83.6" y="161.6" transform="rotate(-90 83.6 161.6)">9</text>
<text x="84" y="159.5" transform="rotate(-90 84 159.5)">GND</text>
<text x="85.3" y="159.5" transform="rotate(-90 85.3 159.5)">GND</text>
<text x="89.5" y="159.5" transform="rotate(-90 89.5 159.5)">NC</text>
<text x="90.9" y="159.5" transform="rotate(-90 90.9 159.5)">NC1</text>
<text x="91.8" y="156.5">VPP</text>
<text x="92.7" y="159.3">IO</text>
<text x="95.3" y="158.9">7</text>
<text x="95.3" y="156.1">6</text>
<text x="119.5" y="158.3">2</text>
<text x="121.5" y="157.9">A</text>
<text x="125.7" y="157.9">K4</text>
<text x="128.4" y="158.3">5</text>
<text x="80.8" y="162.3" transform="rotate(-90 80.8 162.3)">10</text>
<text x="84.9" y="162.3" transform="rotate(-90 84.9 162.3)">11</text>
<text x="89.1" y="162.3" transform="rotate(-90 89.1 162.3)">12</text>
<text x="90.5" y="162.3" transform="rotate(-90 90.5 162.3)">13</text>
<text x="119.5" y="162.5">3</text>
<text x="121.5" y="162.1">K2</text>
<text x="125.7" y="162.1">K3</text>
<text x="128.4" y="162.5">4</text>
</g>
<g font-size="1.1">
<text x="37.6" y="1.1">5</text>
<text x="92.9" y="1.1">4</text>
<text x="148.2" y="1.1">3</text>
<text x="203.4" y="1.1">2</text>
<text x="258.7" y="1.1">1</text>
<text x="167.8" y="15.9">+3V3</text>
<text x="174.5" y="15.9">VSYS</text>
<text x="196.8" y="17.6">1L1</text>
<text x="199.6" y="17.6">2.2uH-DCR&lt;0.1R-2A</text>
<text x="217.6" y="15.9">V_MAIN</text>
<text x="180.3" y="20.3">1U1 SY8089</text>
<text x="212" y="21.7">1C1</text>
<text x="218.9" y="21.7">1C2</text>
<text x="9.4" y="27.6">D</text>
<text x="61.5" y="24.5">J16</text>
<text x="65.6" y="24.5">MINI_PCIE_52P</text>
<text x="169.2" y="27.2">1R1</text>
<text x="169.2" y="30">100K/NC</text>
<text x="173.4" y="27.2">22uF_6.3V</text>
<text x="176.1" y="24.5">1C4</text>
<text x="202.4" y="25.8">1C3</text>
<text x="202.4" y="28.6">47pF</text>
<text x="206.5" y="25.8">1R2</text>
<text x="206.5" y="28.6">560K_1%</text>
<text x="212" y="24.5">22uF_6.3V</text>
<text x="213.4" y="30">GND</text>
<text x="218.9" y="24.5">22uF_6.3V</text>
<text x="287" y="27.7">D</text>
<text x="49" y="30.4">MIC_2P</text>
<text x="49" y="33.1">MIC_2N</text>
<text x="49" y="35.9">SPK_2P</text>
<text x="84.9" y="31.9">V_MAIN</text>
<text x="155.4" y="35.9">IO25</text>
<text x="160.9" y="35.5">1R3</text>
<text x="174.8" y="31.4">GND</text>
<text x="181.7" y="33.6">SOT-23-5</text>
<text x="49" y="38.7">SPK_2N</text>
<text x="83.6" y="37.3">POWERKEY</text>
<text x="84.9" y="40">VSIM</text>
<text x="169.2" y="39.7">1R5</text>
<text x="206.5" y="36.9">1R4</text>
<text x="206.5" y="39.7">100K_1%</text>
<text x="43.5" y="43.8">TP15</text>
<text x="43.5" y="46.6">TP16</text>
<text x="84.9" y="42.8">SIM_IO</text>
<text x="84.9" y="45.6">SIM_CLK</text>
<text x="167.8" y="47.9">GND</text>
<text x="185.8" y="47.9">GND</text>
<text x="205.1" y="47.9">GND</text>
<text x="49" y="52.5">RXD_3_3V</text>
<text x="83.6" y="51.1">SIM_DETECT</text>
<text x="84.9" y="48.3">SIM_RST</text>
<text x="93.1" y="50.7">TP14</text>
<text x="49" y="55.2">TXD_3_3V</text>
<text x="84.9" y="59.4">RESET</text>
<text x="93.1" y="59">TP9</text>
<text x="84.9" y="62.3">V_MAIN</text>
<text x="165.1" y="65.3">R20</text>
<text x="169.2" y="65.3">2R</text>
<text x="174.8" y="65.1">V_MAIN</text>
<text x="238.3" y="65.6">+3V3</text>
<text x="49" y="71.8">ADC</text>
<text x="84.9" y="70.4">SCL</text>
<text x="93.1" y="70">TP7</text>
<text x="150.2" y="72">VBATT</text>
<text x="250.7" y="66.6">Q1</text>
<text x="254.8" y="66.6">AO3423</text>
<text x="49" y="74.6">PWM</text>
<text x="84.9" y="73.2">SDA</text>
<text x="93.1" y="72.8">TP8</text>
<text x="104.8" y="76.1">VBUS0</text>
<text x="119.5" y="72.8">P1</text>
<text x="122.2" y="72.8">53015-0410</text>
<text x="159.6" y="74.2">Q7</text>
<text x="163.7" y="75.6">SOT-23</text>
<text x="163.7" y="74.2">BSS138/NC</text>
<text x="199.6" y="73.9">+3V3</text>
<text x="239.6" y="72.8">C10</text>
<text x="239.6" y="75.6">1uF</text>
<text x="243.8" y="72.8">C11</text>
<text x="243.8" y="75.6">220nF</text>
<text x="247.9" y="72.8">R13</text>
<text x="247.9" y="75.6">100K</text>
<text x="263.1" y="74.2">CN1</text>
<text x="263.1" y="75.6">MOTOR</text>
<text x="9.4" y="79.4">C</text>
<text x="48.5" y="83">V_MAIN</text>
<text x="83.6" y="78.7">USB_DM</text>
<text x="83.6" y="81.5">USB_DP</text>
<text x="111.2" y="78.7">USB_DM</text>
<text x="111.2" y="81.5">USB_DP</text>
<text x="170.6" y="81.1">R21</text>
<text x="170.6" y="83.9">120K</text>
<text x="201" y="81.1">R23</text>
<text x="201" y="83.9">NC</text>
<text x="246.5" y="83.9">Q2</text>
<text x="287" y="79.5">C</text>
<text x="83.6" y="87">STATUS</text>
<text x="83.6" y="89.8">RI_3_3V</text>
<text x="108.3" y="84.4">GND</text>
<text x="162.3" y="88.4">ADC</text>
<text x="180.3" y="88.4">STATUS</text>
<text x="192.7" y="88.7">R17</text>
<text x="196.9" y="88.7">0R</text>
<text x="202.4" y="88.4">IO36</text>
<text x="225.8" y="85.6">PWM</text>
<text x="231.4" y="86">R15</text>
<text x="235.5" y="86">1K</text>
<text x="238.3" y="89.4">R16</text>
<text x="245.2" y="86.6">MMBT3904</text>
<text x="43.5" y="90.8">TP10</text>
<text x="43.5" y="93.5">TP11</text>
<text x="51.8" y="91.1">PCM_CLK</text>
<text x="51.8" y="93.9">PCM_DIN</text>
<text x="83.6" y="92.5">DTR_3_3V</text>
<text x="83.6" y="95.3">DCD_3_3V</text>
<text x="93.1" y="94.9">TP5</text>
<text x="170.6" y="93.5">R22</text>
<text x="238.3" y="92.1">510K</text>
<text x="43.5" y="96.3">TP12</text>
<text x="43.5" y="99">TP13</text>
<text x="51.8" y="99.5">PCM_SYNC</text>
<text x="51.8" y="96.7">PCM_DOUT</text>
<text x="84.9" y="101">V_MAIN</text>
<text x="169.2" y="101.8">GND</text>
<text x="170.6" y="96.3">120K</text>
<text x="61.5" y="107.3">MINI_PCLE_52P</text>
<text x="171.6" y="109.1" transform="rotate(-90 171.6 109.1)">ED3</text>
<text x="177.5" y="111.5">C12</text>
<text x="184.4" y="111.5">C13</text>
<text x="237.9" y="111.9" transform="rotate(-90 237.9 111.9)">ED4</text>
<text x="243.8" y="112.9">C14</text>
<text x="250.7" y="112.9">C15</text>
<text x="113" y="117.8">RXD_3_3V</text>
<text x="113.4" y="118.9">TXD_3_3V</text>
<text x="130.5" y="117.4">RXD_3_3V</text>
<text x="130.5" y="118.8">TXD_3_3V</text>
<text x="160.9" y="117.4">SPK_2P</text>
<text x="177.5" y="118.4">C16</text>
<text x="177.5" y="114.2">33pF</text>
<text x="184.4" y="118.4">C17</text>
<text x="184.4" y="114.2">10pF</text>
<text x="227.2" y="118.8">MIC_2P</text>
<text x="243.8" y="119.8">C18</text>
<text x="243.8" y="115.6">33pF</text>
<text x="250.7" y="119.8">C19</text>
<text x="250.7" y="115.6">10pF</text>
<text x="113.4" y="120.3">DTR_3_3V</text>
<text x="113.4" y="121.7">RI_3_3V</text>
<text x="113.4" y="123.1">DCD_3_3V</text>
<text x="113.4" y="124.5">CTS_3_3V</text>
<text x="113.4" y="125.8">RTS_3_3V</text>
<text x="130.5" y="120.2">DTR_3_3V</text>
<text x="130.5" y="125.7">RTS_3_3V</text>
<text x="130.5" y="124.3">CTS_3_3V</text>
<text x="130.5" y="122.9">DCD_3_3V</text>
<text x="130.5" y="121.6">RI_3_3V</text>
<text x="160.9" y="121.6">SPK_2N</text>
<text x="171.6" y="124.3" transform="rotate(-90 171.6 124.3)">ED5</text>
<text x="171.6" y="120.3" transform="rotate(-90 171.6 120.3)">ULC0511C</text>
<text x="177.5" y="125.3">C20</text>
<text x="177.5" y="121.1">33pF</text>
<text x="184.4" y="121.1">10pF</text>
<text x="184.4" y="125.3">C21</text>
<text x="192.7" y="123.9">CN3</text>
<text x="192.7" y="125.3">SPEAKER</text>
<text x="227.2" y="122.9">MIC_2N</text>
<text x="237.9" y="121.7" transform="rotate(-90 237.9 121.7)">ULC0511C</text>
<text x="243.8" y="122.5">33pF</text>
<text x="250.7" y="122.5">10pF</text>
<text x="261.7" y="125.3">CN2</text>
<text x="9.4" y="131.1">B</text>
<text x="112" y="131.4">POWERKEY</text>
<text x="130.5" y="131.2">POWERKEY</text>
<text x="177.5" y="128.1">33pF</text>
<text x="184.4" y="128.1">10pF</text>
<text x="237.9" y="127.1" transform="rotate(-90 237.9 127.1)">ED6</text>
<text x="243.8" y="126.7">C22</text>
<text x="243.8" y="129.5">33pF</text>
<text x="250.7" y="126.7">C23</text>
<text x="250.7" y="129.5">10pF</text>
<text x="261.7" y="126.7">MIC</text>
<text x="287" y="131.3">B</text>
<text x="116.2" y="132.8">IO25</text>
<text x="116.2" y="135.5">IO36</text>
<text x="130.5" y="132.6">IO25</text>
<text x="130.5" y="135.3">IO36</text>
<text x="171.6" y="135.5" transform="rotate(-90 171.6 135.5)">ULC0511C</text>
<text x="237.9" y="136.9" transform="rotate(-90 237.9 136.9)">ULC0511C</text>
<text x="75.3" y="148.8">U8413</text>
<text x="80.8" y="148.8">NANO-SIM卡座 自弹式</text>
<text x="36.6" y="154.7">SIM_RST</text>
<text x="36.6" y="150.5">VSIM</text>
<text x="53.2" y="154.3">R40</text>
<text x="57.3" y="154.3">22R</text>
<text x="65.6" y="154.7">RST_EN</text>
<text x="102.9" y="150.7">GND</text>
<text x="111.2" y="153.3">CLK_EN</text>
<text x="120.9" y="150.2">U11 SMF05C/NC</text>
<text x="133.3" y="153.3">VSIM</text>
<text x="36.6" y="158.9">SIM_CLK</text>
<text x="53.2" y="158.4">R50</text>
<text x="57.3" y="158.4">22R</text>
<text x="65.6" y="158.9">CLK_EN</text>
<text x="90.5" y="161.2">NANO_SIM</text>
<text x="108.3" y="157.6">GND</text>
<text x="133.3" y="161.6">DATA_EN</text>
<text x="133.3" y="157.5">RST_EN</text>
<text x="36.6" y="165.8">SIM_IO</text>
<text x="53.2" y="165.4">R51</text>
<text x="57.3" y="165.4">22R</text>
<text x="91.9" y="165.8">DATA_EN</text>
<text x="43.5" y="169.5">C32</text>
<text x="43.5" y="172.3">22pF</text>
<text x="47.7" y="169.5">C24</text>
<text x="47.7" y="172.3">22pF</text>
<text x="51.8" y="169.5">C25</text>
<text x="51.8" y="172.3">22pF</text>
<text x="62.8" y="169.5">C39</text>
<text x="62.8" y="172.3">0.1uF</text>
<text x="61.5" y="177.8">GND</text>
<text x="83.6" y="177.8">GND</text>
<text x="9.4" y="183">A</text>
<text x="287" y="183.1">A</text>
<text x="236.9" y="199.9">Title</text>
<text x="242.4" y="201.3">T_PCIE_V1.2</text>
<text x="37.6" y="209.6">5</text>
<text x="92.9" y="209.6">4</text>
<text x="148.2" y="209.6">3</text>
<text x="203.4" y="209.6">2</text>
<text x="236.9" y="208.2">Date:</text>
<text x="236.9" y="204">Size</text>
<text x="238.3" y="205.4">C</text>
<text x="242.4" y="204">Document Number</text>
<text x="244.1" y="208.2">Sunday, May 14, 2023</text>
<text x="258.7" y="209.6">1</text>
<text x="264.5" y="208.2">Sheet</text>
<text x="271.4" y="208.2">3</text>
<text x="275.5" y="208.2">of</text>
<text x="279.7" y="208.2">4</text>
<text x="282.4" y="204">Rev</text>
<text x="283.8" y="205.4">V1.2</text>
</g>
</svg>
